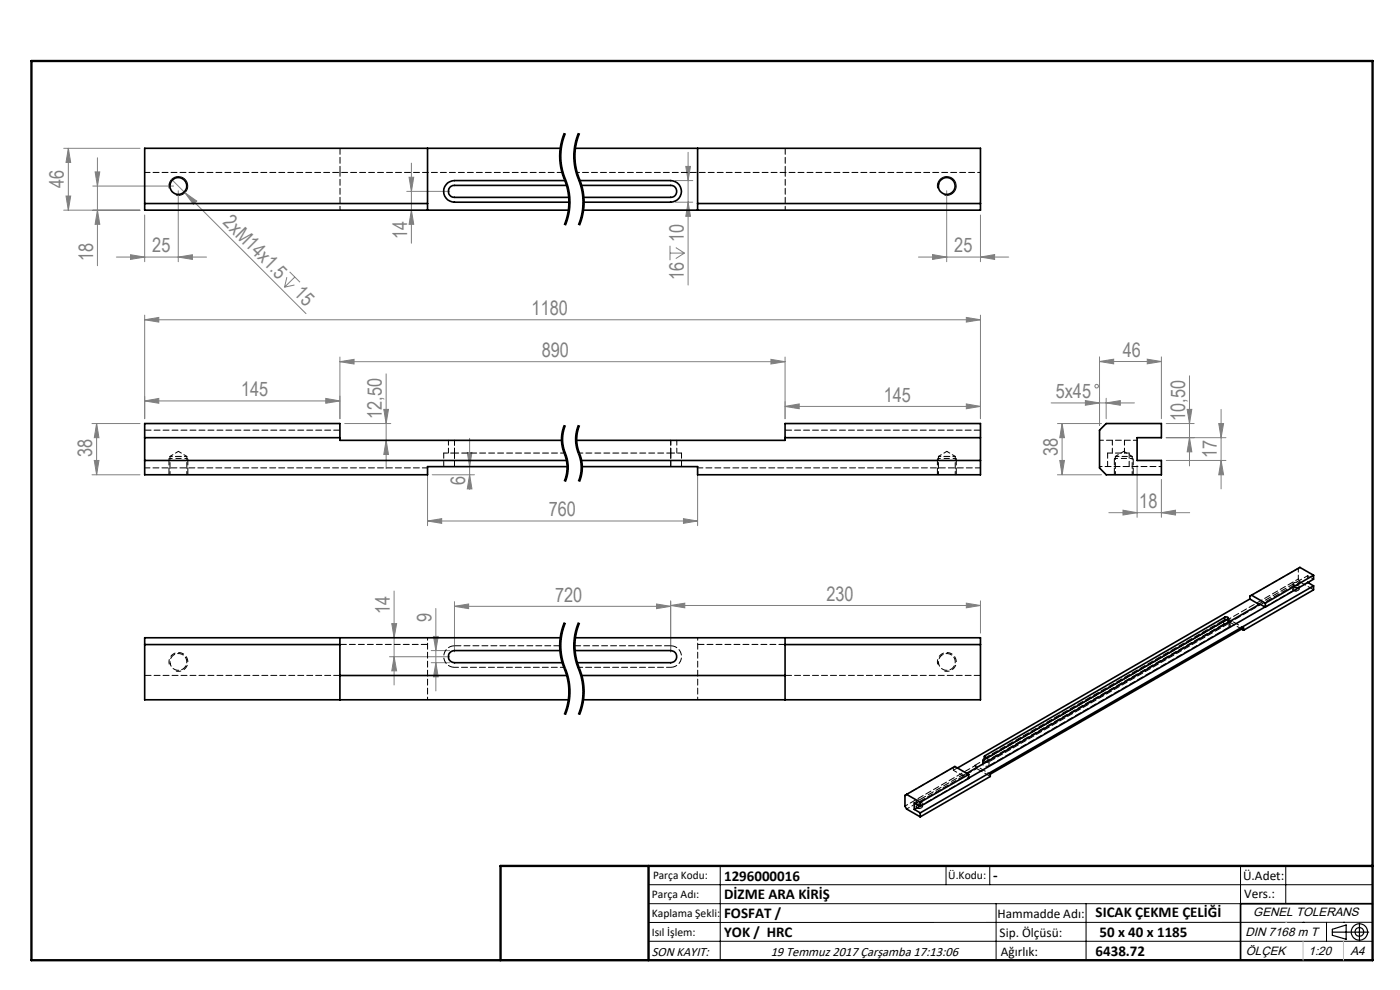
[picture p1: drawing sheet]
<svg xmlns="http://www.w3.org/2000/svg" width="297mm" height="210mm" viewBox="0 0 297 210" stroke-linecap="round" stroke-linejoin="round" font-family="sans-serif">
<g fill="none" stroke="#808080" stroke-width=".21">
<path d="M13.5 31.5h16.2M14.5 31.5l.5 3h-1zM14.5 31.5v13.1M19.7 39.5h17.1M20.2 36.5h1l-.5 3zM20.7 33.5v22.9M36.4 38.1l2.8 2.8M86.8 37.6h1l-.5 3zM87.3 34.6v17M143.3 38.3h3.7M145.5 35.3h1l-.5 3zM146 32.3v28.2"/>
<path d="M13.5 44.6h16.2M14 41.6h1l-.5 3zM20.7 44.6l.5 3h-1zM24.7 54.5h19.1M27.7 54l3 .5-3 .5zM30.7 45.6v9.9M37.8 54.5l3-.5v1zM37.8 40.5v15M39.2 40.9l2.5 1.7-.7 .7zM39.2 40.9l25.7 25.6M60.9 58.8l-.5 2.1M61.5 57.7l2.1 2.2"/>
<path d="M62.5 58.8l-2.1 2.1M86.3 40.6h9.1M87.3 44.6l.5 3h-1zM142.1 52.1v3.1M142.1 53.7h3.1M143.3 42.9h3.7M143.4 52.5l1.8 1.2M145.2 53.7l-1.8 1.1M146 42.9l.5 3h-1zM194.8 54.5h19.2M197.8 54l3 .5-3 .5zM200.8 40.5v15"/>
<path d="M208 54.5l3-.5v1zM208 45.6v9.9M30.7 67.8l3-.5v1zM30.7 66.8v22M30.7 67.8h177.3M62.5 60.5l-2.1 .4M72.1 76.7l3-.5v1zM72.1 75.7v13.1M72.1 76.7h94.4M81.9 79.3v20.1M163.5 76.2l3 .5-3 .5zM166.5 75.7v13.1"/>
<path d="M205 67.3l3 .5-3 .5zM208 66.8v22M233.3 76.7l3-.5v1zM233.3 75.7v14.6M233.3 76.7h13.1M243.4 76.2l3 .5-3 .5zM246.4 75.7v13.1M252.3 79.7v19.1M19.5 89.8h10.2M20 97.7h1l-.5 3zM20.5 89.8v10.9M20.5 89.8l.5 3h-1z"/>
<path d="M30.7 85l3-.5v1zM30.7 85h41.4M69.1 84.5l3 .5-3 .5zM73.1 89.8h9.8M81.4 86.8h1l-.5 3zM81.9 93.4l.5 3h-1zM90.7 100v11.5M99.1 96h1l-.5 3zM99.6 93v10.8M148 100v11.5M166.5 86.2l3-.5v1zM166.5 86.2h41.5"/>
<path d="M205 85.7l3 .5-3 .5zM223 85.5h17.7M224.3 89.8h9.4M224.8 97.7h1l-.5 3zM225.3 89.8l.5 3h-1zM225.3 89.8v10.9M230.3 85l3 .5-3 .5zM234.7 85.5l3-.5v1zM234.7 84.5v4.3M241.2 98.7v11M247.4 89.8h5.9M247.4 92.8h12.7"/>
<path d="M247.4 97.7h12.7M251.8 86.8h1l-.5 3zM252.3 92.8l.5 3h-1zM258.6 89.8h1l-.6 3zM259 86.8v16.9M259 97.7l.6 3h-1zM19.5 100.7h10.2M90.7 110.5l3-.5v1zM90.7 110.5h57.3M91.7 100.7h8.9M99.6 100.7l.5 3h-1zM145 110l3 .5-3 .5z"/>
<path d="M224.3 100.7h9.4M235.2 108.8h17.2M238.2 108.2l3 .6-3 .4zM246.4 108.8l3-.6v1zM246.4 101.7v8M82.6 139.3h12.8M83.1 132.3h1l-.5 3zM83.6 139.3l.5 3h-1zM83.6 125.4v19.9M91.5 138h3.9M92 135h1l-.5 3zM92.5 129.1v17.5"/>
<path d="M96.4 128.6l3-.5v1zM96.4 127.6v10.7M96.4 128.6h45.9M139.3 128.1l3 .5-3 .5zM142.3 128.4l3-.5v1zM142.3 127.5v10.8M142.3 128.4h65.7M205 127.9l3 .5-3 .5zM208 127.5v6.8M91.5 140.6h3.9M92.5 140.6l.5 3h-1z"/>
<circle cx="232.7" cy="81.9" r=".39"/>
</g>
<g fill="none" stroke="#000" stroke-width=".21">
<path d="M35.9 40a2 2 0 0 1 1.8-2.5 2 2 0 0 1 2.1 2.1 2 2 0 0 1-2.5 1.8M119.1 33.9l.1 1.6M119.2 35.5l1.6 5M119.3 29.2a12.9 12.9 0 0 0 .2 8.4M119.5 28.7l-.2 .5M119.5 37.6a13 13 0 0 1 1.1 5.5M119.6 29.3l-.5 2.5v2.1M119.7 28.2l-.2 .5M119.8 28.3a13.1 13.1 0 0 0 .4 10.7 12.7 12.7 0 0 1-.4 8.8M120 28.3l-.4 1M122.1 33.9l.1 1.6M122.2 35.5l1.6 5"/>
<path d="M122.3 29.2a13.4 13.4 0 0 0 .7 9.9M122.6 29.3l-.5 2.5v2.1M122.7 28.2l-.4 1M122.8 28.3a13.1 13.1 0 0 0 .4 10.7 12.7 12.7 0 0 1-.4 8.8M123 28.3l-.4 1M123 39a12.5 12.5 0 0 1 .6 4.1M198.9 40a2 2 0 0 1 1.8-2.5 2 2 0 0 1 2.1 2.1 2 2 0 0 1-2.5 1.8M120.6 43.1l-.2 2.1-.7 2.5M120.6 45.8l-.6 2M120.8 40.5l.2 1.6M121 42.1v.5M121 42.6l-.4 3.2"/>
<path d="M123 46.7l-.3 1M123.6 43.1l-.1 1.6-.5 2M123.6 45.8l-.6 2M123.8 40.5l.2 1.6M124 42.1v.5M124 42.6l-.4 3.2M119.1 92.2l.1 2.4M119.2 94.7l.9 3.1M119.4 90.9l-.3 1.2M119.4 93.4v.4M119.4 93v.4M119.4 93.8l.5 2.1"/>
<path d="M119.5 92.2l-.1 .8M119.7 90.1l-.3 .8M119.7 91l-.2 1.2M119.8 90.2a8.2 8.2 0 0 0 .3 6.7l.3 2.1a7.7 7.7 0 0 1-.6 3.1M119.9 95.9l.1 .2zM120 90.3l-.3 .7M120 96.1l.1 .4M120.1 97.8l.1 2-.4 1.9M120.1 96.5l.3 .8M120.4 97.3l.2 2.1M120.6 99.4l-.2 1.6-.4 1.2M122.1 92.2l.1 2.4"/>
<path d="M122.2 94.7l.9 3.1M122.4 90.9l-.3 1.2M122.4 93v.8M122.4 93.8l.2 1.2 .5 1.5M122.5 92.2l-.1 .8M122.7 90.1l-.3 .8M122.7 91l-.2 1.2M122.8 90.2a8.2 8.2 0 0 0 .3 6.7l.3 2.1a7.7 7.7 0 0 1-.6 3.1M123 90.3l-.3 .7M123.1 97.8l.1 2-.4 1.9M123.1 96.5l.3 .8M123.4 97.3l.2 2.1"/>
<path d="M123.6 99.4l-.2 1.6-.4 1.2M119.8 101.7l-.1 .4M122.8 101.7l-.1 .4M118.7 136.7v.5M118.7 137.2l.3 2.7M118.7 136.2v.5M118.9 134.6l-.2 1.6M119 139.9l.5 1.5M119.5 132.5l-.6 2.1M119.7 132l-.2 .5M119.8 132.1a13.1 13.1 0 0 0 .4 10.7 12.7 12.7 0 0 1-.4 8.8M120 132.2a12.5 12.5 0 0 0-.1 9.3"/>
<path d="M121.7 136.7v.5M121.7 137.2l.3 2.7M121.7 136.2v.5M121.9 134.6l-.2 1.6M122 139.9l1 3M122.7 132l-.8 2.6M122.8 132.1a13.1 13.1 0 0 0 .4 10.7 12.7 12.7 0 0 1-.4 8.8M123 132.2a12.6 12.6 0 0 0 .2 10.1M119.5 141.4l.7 2M119.9 141.5l.1 .3zM120 141.8l.2 .5M120 150.5l-.3 1"/>
<path d="M120.2 143.4l.2 1M120.2 142.3l.7 2.8v2.9M120.4 144.4l.2 2-.1 2.1M120.5 148.5l-.5 2M120.9 148l-.4 2.1-.5 1.6M123 142.9l.2 .5M123 150.5l-.3 1M123.2 143.4l.2 1M123.2 142.3l.7 2.8v2.9M123.4 144.4l.2 2.1-.1 2M123.5 148.5l-.5 2M123.9 148l-.4 2.1-.5 1.6"/>
<path d="M137.6 187.7h153.6M137.6 191.7h153.6M137.6 199.7h153.6M152.8 183.7v20M200.7 183.7v4M210 183.7v4M211.3 191.7v12M230.4 191.7v12M263.2 183.7v20M272.8 183.7v8M276.4 195.6h.1M281.4 195.6v4.1"/>
<path d="M285 195.6h.1M291.2 195.6l-153.6 .1"/>
</g>
<path d="M35.9 97.2h3.9M202.8 97.2h-3.9M236.5 97.2h3.9" fill="none" stroke="#000" stroke-width=".21" stroke-dasharray="1.3 .6" stroke-dashoffset=".6" stroke-linecap="butt"/>
<path d="M274.4 124.7l.2-.1a.67 .67 0 0 1 1 .5 .74 .74 0 0 1-.7 .3 .74 .74 0 0 1-.6-.6l.1-.1M194.5 170.8a.4 .4 0 0 0-.1 .6 .4 .4 0 0 0 .6 .1 .45 .45 0 0 0 .6-.1 .45 .45 0 0 0-.1-.6l-.4-.1-.6 .1" fill="none" stroke="#000" stroke-width=".21" stroke-dasharray="1.3 .6" stroke-dashoffset="-.2" stroke-linecap="butt"/>
<path d="M37.3 142.3a2 2 0 0 0 2.5-1.7 2 2 0 0 0-2.1-2.2 2 2 0 0 0-1.8 2.5M200.3 142.3a2 2 0 0 0 2.6-1.7 2 2 0 0 0-2.2-2.2 2 2 0 0 0-1.8 2.5" fill="none" stroke="#000" stroke-width=".21" stroke-dasharray="1.3 .6" stroke-dashoffset=".2" stroke-linecap="butt"/>
<path d="M119.8 90.2a7.7 7.7 0 0 0 0 6M119.8 96.2a7.7 7.7 0 0 1 0 5.9M122.8 90.2a7.7 7.7 0 0 0 0 6M122.8 96.2a7.7 7.7 0 0 1 0 5.9" fill="none" stroke="#000" stroke-width=".21" stroke-dasharray="6.3 1.3 1.3 1.3" stroke-dashoffset="3.1" stroke-linecap="butt"/>
<path d="M119.8 28.3a12.7 12.7 0 0 0 0 9.7M119.8 38a12.7 12.7 0 0 1 0 9.8M122.8 28.3a12.7 12.7 0 0 0 0 9.7M122.8 38a12.7 12.7 0 0 1 0 9.8M119.8 132.1a12.7 12.7 0 0 0 0 9.7M122.8 132.1a12.7 12.7 0 0 0 0 9.7M119.8 141.8a12.7 12.7 0 0 1 0 9.8M122.8 141.8a12.7 12.7 0 0 1 0 9.8" fill="none" stroke="#000" stroke-width=".21" stroke-dasharray="6.3 1.3 1.3 1.3" stroke-dashoffset="3.3" stroke-linecap="butt"/>
<g fill="none" stroke="#000" stroke-width=".25">
<path d="M282.6 197.7h7.8M282.6 197.1l3-.9v3l-3-.8zM288.4 195.8v3.8M106.2 203.7h185"/>
<circle cx="288.4" cy="197.7" r="1.74"/>
<circle cx="288.4" cy="197.7" r=".93"/>
</g>
<path d="M35.8 97.2v3.5M198.9 97.2v3.5M236.4 97.2v3.5M39.8 100.7v-3.5M202.9 100.7v-3.5M240.4 100.7v-3.5" fill="none" stroke="#000" stroke-width=".21" stroke-dasharray="1.3 .6" stroke-dashoffset="-.1"/>
<path d="M35.8 97.2h.1M202.9 97.2h-.1M236.4 97.2h.1" fill="none" stroke="#000" stroke-width=".21" stroke-dasharray="1.3 .6"/>
<path d="M291.2 191.7h-28v12" fill="none" stroke="#000" stroke-width=".35"/>
<path d="M6.7 12.9h284.5v190.8h-284.5zM137.6 183.7v20M291.2 183.7h-185v20" fill="none" stroke="#000" stroke-width=".5"/>
<path d="M276.4 199.7v4M285 199.7v4" fill="none" stroke="#c0c0c0" stroke-width=".21"/>
<path d="M272.8 195.6h.1" fill="none" stroke="#c0c0c0" stroke-width=".25"/>
<g fill="#808080">
<path d="M39.2 40.9l2.5 1.7-.7 .7z"/>
<path d="M145 110l3 .5-3 .5zM90.7 110.5l3-.5v1zM69.1 84.5l3 .5-3 .5zM30.7 85l3-.5v1zM205 85.7l3 .5-3 .5zM166.5 86.2l3-.5v1zM37.8 54.5l3-.5v1zM27.7 54l3 .5-3 .5zM246.4 108.8l3-.6v1zM238.2 108.2l3 .6-3 .4z"/>
<path d="M30.7 67.8l3-.5v1zM205 67.3l3 .5-3 .5zM72.1 76.7l3-.5v1zM163.5 76.2l3 .5-3 .5zM142.3 128.4l3-.5v1zM205 127.9l3 .5-3 .5zM197.8 54l3 .5-3 .5zM208 54.5l3-.5v1zM233.3 76.7l3-.5v1zM243.4 76.2l3 .5-3 .5zM230.3 85l3 .5-3 .5zM234.7 85.5l3-.5v1z"/>
<path d="M81.9 93.4l.5 3h-1zM81.4 86.8h1l-.5 3zM83.6 139.3l.5 3h-1zM83.1 132.3h1l-.5 3z"/>
<path d="M20.5 89.8l.5 3h-1zM20 97.7h1l-.5 3zM99.1 96h1l-.5 3zM99.6 100.7l.5 3h-1zM92 135h1l-.5 3zM92.5 140.6l.5 3h-1zM14.5 31.5l.5 3h-1zM14 41.6h1l-.5 3zM20.2 36.5h1l-.5 3zM20.7 44.6l.5 3h-1zM86.8 37.6h1l-.5 3zM87.3 44.6l.5 3h-1zM145.5 35.3h1l-.5 3zM146 42.9l.5 3h-1zM225.3 89.8l.5 3h-1zM224.8 97.7h1l-.5 3zM258.6 89.8h1l-.6 3zM259 97.7l.6 3h-1zM251.8 86.8h1l-.5 3zM252.3 92.8l.5 3h-1z"/>
<path d="M96.4 128.6l3-.5v1zM139.3 128.1l3 .5-3 .5z"/>
</g>
<g fill="none" stroke="#000" stroke-width=".35">
<path d="M90.7 31.5v13.1M119 31.5h-88.3v13.1h90M119.9 38.3h-23.5a2.29 2.29 0 0 0-2.3 2.3 2.29 2.29 0 0 0 2.3 2.3h24.4M120.3 39.3h-23.9a1.27 1.27 0 0 0-1.3 1.3 1.27 1.27 0 0 0 1.3 1.3h24.4M122 31.5h86v13.1h-84.4M122.9 38.3h19.4a2.29 2.29 0 0 1 2.3 2.3 2.29 2.29 0 0 1-2.3 2.3h-18.5M123.3 39.3h19a1.27 1.27 0 0 1 1.3 1.3 1.27 1.27 0 0 1-1.3 1.3h-18.5M148 31.5v13.1M30.7 43.2h60M148 43.2h60M30.7 92.8h41.4M30.7 97.7h89.6"/>
<path d="M119.2 93.4h-47.1v-3.6h-41.4v10.9h60v-1.7h29.7M122.2 93.4h44.3v-3.6h41.5v10.9h-60v-1.7h-24.6M123.3 97.7h84.7M166.5 92.8h41.5M233.3 91.3l1.4-1.5h11.7v3h-5.2v4.9h5.2v3h-11.7l-1.4-1.4zM30.7 136.7h41.4M72.1 135.3v13.1M118.9 138h-22.5a1.29 1.29 0 0 0-1.3 1.3 1.29 1.29 0 0 0 1.3 1.3h22.9M119 135.3h-88.3v13.1h90M121.9 138h20.4a1.29 1.29 0 0 1 1.3 1.3 1.29 1.29 0 0 1-1.3 1.3h-20M122 135.3h86v13.1h-84.4M166.5 135.3v13.1"/>
<path d="M166.5 136.7h41.5M259.8 130.9a.36 .36 0 0 1 .5-.1 .36 .36 0 0 1 .2 .5l-50.9 29.4a.36 .36 0 0 1-.5 .1 .36 .36 0 0 1-.2-.5M259.8 130.9l-50.9 29.4M259.8 130.9v.8M263.4 133.4l.4 .3M263.8 133.7v-.5l-53.7 31v.5l-14.9 8.6M265.1 127.1l2 1.1M265.1 127.1l-62 35.8M265.5 126.3l2.9 1.6M265.5 126.3l-.4 .2v.6M267.1 128.2v-.2l1.3 .8M267.1 128.2l-62 35.8"/>
<path d="M268.4 128.8l-62.9 36.3M268.4 127.9v.9M277.5 123.6l1.2 .7M278.7 124.3l-83.5 48.1M278.7 122v.9l-10.3 5.9M278.7 124.3v.8l-14.9 8.6M278.7 122l-10.3 5.9M278.7 122l-2.9-1.6-10.3 5.9M72.1 143.3h48.2M123.3 143.3h43.2M192.3 168.5l2.9 1.7M192.3 168.5l-.3 .2v2.3l.3 .6 2.9 1.7"/>
<path d="M194 171.7l1.2 .7M195.2 171l-1.2 .7M195.2 170.2v.9M195.2 172.4v.9M195.2 171.1l-1.2-.8v1.4M205.5 164.3l-2.9-1.7-10.3 5.9M205.5 164.3l-10.3 5.9M205.5 164.3v.8l-10.3 6M208.9 160.3v.4"/>
<circle cx="37.8" cy="39.5" r="1.79"/>
<circle cx="200.8" cy="39.5" r="1.79"/>
</g>
<path d="M39.6 96.8h-3.5M202.7 96.8h-3.6M36.1 140.8a1.79 1.79 0 0 1 2.1-2.1 1.79 1.79 0 0 1 1.1 2.8 1.79 1.79 0 0 1-3-.3l-.2-.4M199.1 140.8a1.79 1.79 0 0 1 2.1-2.1 1.79 1.79 0 0 1 1.1 2.8 1.79 1.79 0 0 1-3-.3l-.2-.4" fill="none" stroke="#000" stroke-width=".21" stroke-dasharray="1.3 .6" stroke-dashoffset=".8"/>
<g fill="none" stroke="#000" stroke-width=".21" stroke-dasharray="1.3 .6" stroke-dashoffset=".2">
<path d="M90.7 99.2h-60M94.1 96.1v2.9M95.1 93.4v2.7M96.4 96.1v2.9M96.4 96.1v-2.7M142.3 96.1v2.9M142.3 96.1v-2.7M143.6 96.1v-2.7M144.6 99v-2.9M208 99.2h-60M235 96.1v2.9M236 96.1v-2.7"/>
<path d="M238.5 96.1v-2.7M239.5 96.1v2.9M260.9 132l2.5 1.4M277.4 123.5l-9 5.2"/>
</g>
<g fill="none" stroke="#000" stroke-width=".21" stroke-dasharray="1.3 .6" stroke-dashoffset=".4">
<path d="M166.6 36.6v8M72.1 44.6v-8M96.4 96.1h-2.3M119.8 96.1h-23.4M142.3 96.1h-19.5M144.6 96.1h-2.3M233.3 93.4h8M259.6 131.6v.8M260.5 132.1v-.8M260.6 131.4l.3 .6M260.6 131.9v-.8M260.7 132.2v.8"/>
<path d="M261 132.7v-.8M265.2 126.4l10.2-5.9M275.4 122.8v-2.3M275.8 123.4l-.4-.6M277.4 122.1l-10.2 5.9M119.7 141.6h-23.3M142.3 141.6h-19.6M192 168.7l10.2-5.9M202.2 163.4l2 1.1M204.2 164.4l-10.2 5.9M205.5 165l-10.3 6M207.2 163l-.4-.6"/>
<path d="M208.4 161.3v.8M208.7 160.9v.9M208.8 160.5v.8M209.6 161.5v-.8M209.8 161.6v.8"/>
</g>
<path d="M30.7 91.2h41.4M166.6 91.2h41.4M72.1 136.7h18.6M96.4 137h22.4M121.8 137h20.5M142.3 137a2.29 2.29 0 0 1 2.3 2.3 2.29 2.29 0 0 1-2.3 2.3M148 136.7h18.6M278.7 125.1l-2.9-1.7M72.1 143.3h-41.4M96.4 141.6a2.29 2.29 0 0 1-2.3-2.3 2.29 2.29 0 0 1 2.3-2.3M208 143.3h-41.4M207.2 163l2.9 1.7" fill="none" stroke="#000" stroke-width=".21" stroke-dasharray="1.3 .6" stroke-dashoffset="-.1"/>
<g fill="none" stroke="#000" stroke-width=".21" stroke-dasharray="1.3 .6" stroke-dashoffset=".6">
<path d="M36.1 96.8v3.9M199.1 96.8v3.9M236.6 96.8v3.9M39.6 100.7v-3.9M202.7 100.7v-3.9M240.2 100.7v-3.9M259.6 131.6a.79 .79 0 0 1 1.3 .4l-.2 .2M259.6 132.4a.79 .79 0 0 1 1.3 .4l-.2 .2M260.5 132.1a.34 .34 0 0 0-.1-.5 .34 .34 0 0 0-.5 .1h-.1M260.9 132l14.9-8.6M274.3 123.9v1.1M275.4 122.8l-14.8 8.6"/>
<path d="M275.6 125v-1.1M192.3 171.6l14.9-8.6M194.4 170v1.1M195.7 171.1v-1.1M206.8 162.4l-14.8 8.6M208.9 161.1a.34 .34 0 0 0 .1 .5 .34 .34 0 0 0 .5-.1h.1M209.8 161.6a.79 .79 0 0 1-1.3-.5l.2-.2M209.8 162.4a.79 .79 0 0 1-1.3-.5l.2-.1"/>
</g>
<path d="M37.8 95.7l-1.7 1.1M39.6 96.8l-1.8-1.1M200.9 95.7l-1.8 1.1M202.7 96.8l-1.8-1.1M238.4 95.7l-1.8 1.1M240.2 96.8l-1.8-1.1M203.1 162.9l-.9 .5M204.2 164.5l.9-.5" fill="none" stroke="#000" stroke-width=".21" stroke-dasharray="1.3 .6" stroke-dashoffset=".5"/>
<path d="M208 36.6h-85.7M233.3 99h13.1M90.7 135.3v13.1M148 135.3v13.1M260.6 131.3l3.2 1.9M277.4 122.1v1.4M278.7 122.9l-1.3-.8M204.2 164.4l1.3 .7M206.8 162.3l3.3 1.9" fill="none" stroke="#000" stroke-width=".21" stroke-dasharray="1.3 .6" stroke-dashoffset=".7"/>
<g fill="none" stroke="#000" stroke-width=".21" stroke-dasharray="1.3 .6">
<path d="M72.1 36.6v-5.2M166.6 31.4v5.2M259.8 131.7h.1M260.6 131.4v-.1M274.5 124.1a.39 .39 0 0 1-.1-.5 .39 .39 0 0 1 .6-.1 .39 .39 0 0 1 .6 .3 .39 .39 0 0 1-.6 .4l-.5-.1M274.5 125.2a.39 .39 0 0 1-.1-.5 .39 .39 0 0 1 .6-.1 .39 .39 0 0 1 .6 .3 .39 .39 0 0 1-.6 .4l-.5-.1M275.4 120.5l.4-.2M277.4 123.5l.1 .1M194.6 170.3a.39 .39 0 0 1-.1-.6 .39 .39 0 0 1 .6-.1 .39 .39 0 0 1 .6 .3 .39 .39 0 0 1-.6 .5l-.5-.1M194.6 171.4a.39 .39 0 0 1-.1-.6 .39 .39 0 0 1 .6-.1 .39 .39 0 0 1 .6 .3 .39 .39 0 0 1-.6 .5l-.5-.1M202.2 163.4v-.6M202.2 162.8l.4-.2"/>
<path d="M204.2 164.5v-.1M206.8 162.3v.1M208.9 161.1v-.4"/>
</g>
<path d="M119.3 36.6h-88.6M260.6 131.3l-53.8 31" fill="none" stroke="#000" stroke-width=".21" stroke-dasharray="1.3 .6" stroke-dashoffset=".1"/>
<path d="M238.4 96.8h-1.8M240.2 96.8h-1.8" fill="none" stroke="#000" stroke-width=".21" stroke-dasharray="1.3 .6" stroke-dashoffset=".9"/>
<path d="M239.5 96.1h-4.5" fill="none" stroke="#000" stroke-width=".21" stroke-dasharray="1.3 .6" stroke-dashoffset=".3"/>
<path d="M259.8 131.7l-50.9 29.4M260.7 132.2l-50.9 29.4M260.7 133l-50.9 29.4M208.7 160.9l50.9-29.3M208.7 161.8l50.9-29.4M209.6 161.5l50.9-29.4" fill="none" stroke="#000" stroke-width=".21" stroke-dasharray="1.3 .6" stroke-dashoffset="-.2"/>
<g font-size="4.2" fill="#808080">
<text x="13.6" y="39.8" transform="rotate(-90 13.6 39.8)">46</text>
<text x="47.1" y="47.4" transform="rotate(45 47.1 47.4)">2xM14x1.5</text>
<text x="32.3" y="53.6">25</text>
<text x="86.4" y="50.6" transform="rotate(-90 86.4 50.6)">14</text>
<text x="145" y="51.3" transform="rotate(-90 145 51.3)">10</text>
<text x="202.5" y="53.6">25</text>
<text x="19.7" y="55.4" transform="rotate(-90 19.7 55.4)">18</text>
<text x="145" y="59.5" transform="rotate(-90 145 59.5)">16</text>
<text x="62.2" y="62.5" transform="rotate(45 62.2 62.5)">15</text>
<text x="112.8" y="66.9">1180</text>
<text x="114.9" y="75.8">890</text>
<text x="238.2" y="75.7">46</text>
<text x="51.1" y="84.1">145</text>
<text x="81" y="88.9" transform="rotate(-90 81 88.9)">12,50</text>
<text x="187.5" y="85.2">145</text>
<text x="224" y="84.5">5x45</text>
<text x="251.4" y="89.3" transform="rotate(-90 251.4 89.3)">10,50</text>
<text x="19.6" y="97" transform="rotate(-90 19.6 97)">38</text>
<text x="224.4" y="96.7" transform="rotate(-90 224.4 96.7)">38</text>
<text x="258.1" y="97.3" transform="rotate(-90 258.1 97.3)">17</text>
<text x="98.7" y="102.8" transform="rotate(-90 98.7 102.8)">6</text>
<text x="241.7" y="107.8">18</text>
<text x="116.4" y="109.6">760</text>
<text x="82.7" y="130.2" transform="rotate(-90 82.7 130.2)">14</text>
<text x="91.5" y="132" transform="rotate(-90 91.5 132)">9</text>
<text x="117.8" y="127.7">720</text>
<text x="175.3" y="127.5">230</text>
</g>
<g font-size="3.2">
<text x="153.6" y="186.8">1296000016</text>
<text x="153.6" y="190.8">DİZME ARA KİRİŞ</text>
<text x="210.7" y="186.6">-</text>
<text x="153.6" y="194.8">FOSFAT /</text>
<text x="232.4" y="194.5">SICAK ÇEKME ÇELİĞİ</text>
<text x="153.6" y="198.8">YOK / HRC</text>
<text x="232.4" y="202.8">6438.72</text>
<text x="233.2" y="198.8">50 x 40 x 1185</text>
</g>
<g font-size="2.8">
<text x="263.7" y="186.7">Ü.Adet:</text>
<text x="263.9" y="190.5">Vers.:</text>
<text x="211.6" y="194.8">Hammadde Adı:</text>
<text x="138.3" y="202.8">SON KAYIT:</text>
<text x="163.5" y="202.8">19 Temmuz 2017 Çarşamba 17:13:06</text>
<text x="212.1" y="198.7">Sip. Ölçüsü:</text>
<text x="212.3" y="202.7">Ağırlık:</text>
</g>
<g font-size="2.6">
<text x="265.9" y="194.4">GENEL TOLERANS</text>
<text x="264.2" y="198.5">DIN 7168 m T</text>
<text x="264.3" y="202.6">ÖLÇEK</text>
<text x="277.6" y="202.6">1:20</text>
<text x="286.5" y="202.6">A4</text>
</g>
<g font-size="2.5">
<text x="138.3" y="190.5">Parça Adı:</text>
<text x="138.5" y="186.5">Parça Kodu:</text>
<text x="201.2" y="186.5">Ü.Kodu:</text>
<text x="138.3" y="194.5">Kaplama Şekli:</text>
<text x="138.3" y="198.6">Isıl İşlem:</text>
</g>
</svg>
